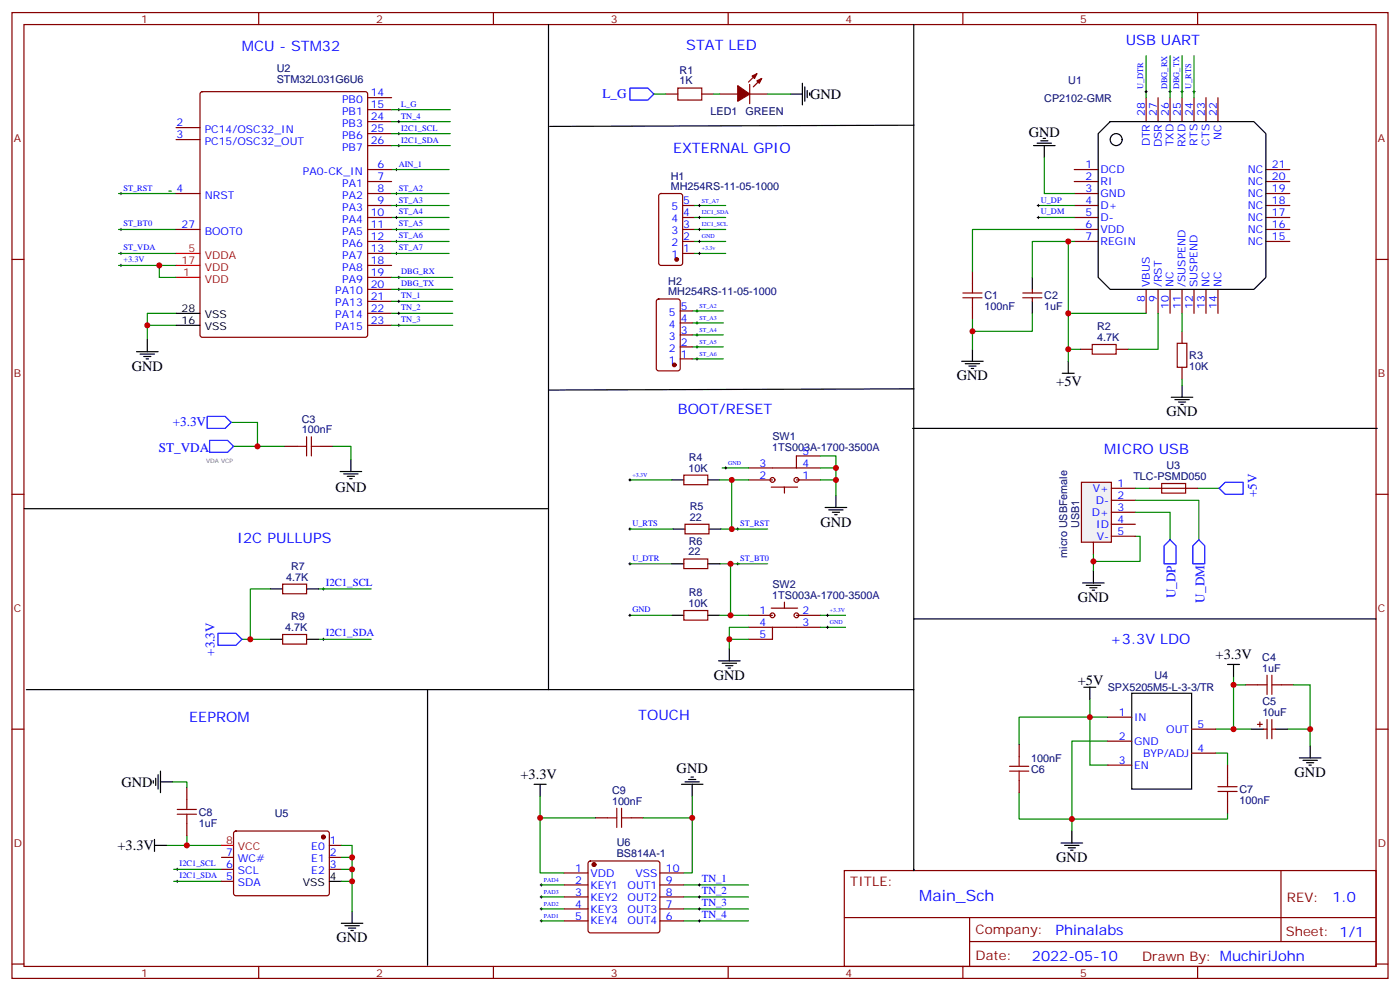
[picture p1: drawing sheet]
<svg xmlns="http://www.w3.org/2000/svg" width="412mm" height="292mm" viewBox="0 0 412 292" stroke-linecap="round" stroke-linejoin="round" font-family="sans-serif">
<g fill="none" stroke="#870000" stroke-width=".35">
<path d="M3.5 3.7h405.4v284.3h-405.4zM7.1 7.2h398.2v277.3h-398.2zM76.2 3.7v3.5M145.3 3.7v3.5M214.5 3.7v3.5M283.6 3.7v3.5M352.8 3.7v3.5M51.9 37.6h7M108.3 28.8h7.1M108.3 32.3h7.1M108.3 35.8h7.1M108.3 39.3h7.1"/>
<path d="M337.6 28.8v7M341.1 28.8v7M344.7 28.8v7M348.2 28.8v7M351.7 28.8v7M355.2 28.8v7M358.8 28.8v7M51.9 57h7M51.9 41.1h7M108.3 49.9h7.1M108.3 53.4h7.1M108.3 57h7.1"/>
<path d="M108.3 42.9h7.1M316.4 49.9h7.1M316.4 53.4h7.1M316.4 57h7.1M372.9 49.9h7M372.9 53.4h7M372.9 57h7M3.5 76.4h3.6M51.9 67.6h7M108.3 60.5h7.1M108.3 64h7.1M108.3 67.6h7.1"/>
<path d="M108.3 71.1h7.1M108.3 74.6h7.1M108.3 78.1h7.1M286.5 79.9v3.5M316.4 60.5h7.1M316.4 64h7.1M316.4 67.6h7.1M316.4 71.1h7.1M372.9 60.5h7M372.9 64h7M372.9 67.6h7M372.9 71.1h7"/>
<path d="M405.3 76.4h3.6M108.3 81.7h7.1M108.3 85.2h7.1M108.3 88.7h7.1M108.3 92.3h7.1M108.3 95.8h7.1M286.5 90.5v3.5M301.3 87.7h5.6M301.3 86.3h5.6M304.1 85.2v1.1M304.1 87.7v1M337.6 85.2v7.1"/>
<path d="M341.1 85.2v7.1M344.7 85.2v7.1M348.2 85.2v7.1M348.2 97.5v3.6M351.7 85.2v7.1M355.2 85.2v7.1M358.8 85.2v7.1M318.2 102.8h3.5M328.8 102.8h3.5M348.2 108.1v3.6M84 131.4h3.5M94.5 131.4h3.6"/>
<path d="M3.5 145.5h3.6M405.3 145.5h3.6M3.5 214.7h3.6M405.3 214.7h3.6M55 232v3.5M55 242.5v3.6M65.3 252.4h3.5M65.3 255.9h3.5M65.3 259.5h3.5M69 244.9l.5-.2h27.1l.4 .7-.1 17.9-.6 .4-27.1-.1-.4-.6v-17.6zM97 248.9h3.5M97 252.4h3.5"/>
<path d="M97 255.9h3.5M248.7 256.3h156.6v28.2h-156.6zM377.3 256.3v20.9M248.7 270.1h156.5M285.6 277.2h119.6M285.6 270.1v14.2M3.5 283.8h3.6M76.2 284.5v3.5M145.3 284.5v3.5M214.5 284.5v3.5M283.6 284.5v3.5M352.8 284.5v3.5"/>
<path d="M405.3 283.8h3.6"/>
</g>
<g fill="none" stroke="#000" stroke-width=".29">
<path d="M117.1 32.3h.7M117.1 39.3h.7M117.5 31.9v.7M117.5 39v.7M337.3 27h.7M337.6 26.6v.7M344.3 27h.7M344.7 26.6v.7M347.8 27h.7M348.2 26.6v.7M351.4 27h.7M351.7 26.6v.7"/>
<path d="M35.3 57h.7M35.6 56.6v.7M116.4 49.9h.7M116.8 49.6v.7M117.1 42.9h.7M117.5 42.5v.7M35.3 67.6h.7M35.3 78.1h.7M35.3 74.6h.7M35.6 67.2v.7M35.6 74.3v.7M35.6 77.8v.7"/>
<path d="M116.4 67.6h.7M116.4 64h.7M116.8 63.7v.7M116.8 67.2v.7M305.5 64h.7M305.5 60.5h.7M305.9 60.1v.8M305.9 63.7v.7M117.1 85.2h.7M117.1 81.7h.7M117.5 81.3v.7M117.5 84.8v.7"/>
<path d="M51.9 255.9h.7M51.9 259.5h.7M52.2 255.6v.7M52.2 259.1v.7"/>
</g>
<g fill="none" stroke="#008700" stroke-width=".35">
<path d="M337.6 16.4v12.4M344.7 16.4v12.4M348.2 16.4v12.4M351.7 16.4v12.4M115.4 39.3h17.2M34.9 57h17M49.7 56.3h.7M115.4 49.9h16.9M115.4 42.9h17.2M307.6 46.4v10.6h8.8M34.9 67.6h17M34.9 78.1h17"/>
<path d="M34.9 74.6h17M115.4 67.6h16.9M115.4 64h16.9M305.9 64h10.5M305.9 60.5h10.5M314.7 71.1v21.2h22.9M316.4 67.6h-29.9v12.3M316.4 71.1h-12.3v10.6M43.4 95.8h8.5M51.9 92.3h-8.5v7.7M115.4 81.7h17.9M115.4 85.2h17.9"/>
<path d="M286.5 94v8.8M304.1 92.3v5.2h-17.6M314.7 92.3v14.1M341.1 92.3v10.5h-8.8M348.2 92.3v5.2M314.7 102.8h3.5M348.2 111.7v1.7M68.1 124.4h7.7v7h-7M75.8 131.4h8.2M334.4 157.9h1.4v7.4h-13.7M50.8 230.2h4.2v1.8M49 248.9h16.3"/>
<path d="M51.2 255.9h14.1M51.2 259.5h14.1M55 246.1v2.8M100.5 248.9h3.2v19.4M100.5 255.9h3.2M100.5 259.5h3.2M100.5 252.4h3.2"/>
</g>
<g fill="none" stroke="#a10000" stroke-width=".35">
<path d="M283.6 87.7h5.7M283.6 86.3h5.7M286.5 83.4v2.9M286.5 87.7v2.8M321.7 101.4h7.1v2.8h-7.1zM346.8 101.1h2.8v7h-2.8zM87.5 131.4h2.8M90.3 128.6v5.6M91.7 131.4h2.8M91.7 128.6v5.6M52.2 239.7h5.7M52.2 238.3h5.7"/>
<path d="M55 235.5v2.8M55 239.7v2.8"/>
</g>
<g fill="none" stroke="#000" stroke-width=".35">
<path d="M327 35.8h42.4l3.5 3.5v42.4l-3.5 3.5h-42.4l-3.5-3.5v-42.4zM304.4 42.9h6.4M305.5 42.2h4.2M306.6 41.5h2.1M307.3 40.7h.7M307.6 42.9v3.5M51.9 92.3h7M51.9 95.8h7M304.1 81.7v3.5M304.1 88.7v3.6M40.2 103.5h6.4M41.3 104.2h4.2"/>
<path d="M42.3 105h2.1M43 105.7h.7M43.4 100v3.5M283.3 106.4h6.3M284.3 107.1h4.3M285.4 107.8h2.1M286.1 108.5h.7M286.5 102.8v3.6M312.9 109.9h3.5M314.7 106.4v3.5M345 116.9h6.4M346.1 117.7h4.2"/>
<path d="M347.1 118.4h2.1M347.8 119.1h.7M348.2 113.4v3.5M100.2 138.8h6.3M101.2 139.5h4.3M103.4 135.3v3.5M102.3 140.2h2.1M103 140.9h.7M45.2 229.8v.7M45.9 229.1v2.1M46.6 228.1v4.2M47.3 230.2h3.5"/>
<path d="M47.3 227v6.4M45.5 248.9h3.5M45.5 247.1v3.5M97 259.5h3.5M100.5 271.8h6.4M101.6 272.5h4.2M102.7 273.2h2.1M103.4 273.9h.7M103.7 268.3v3.5"/>
<circle cx="328.8" cy="41.1" r="1.76"/>
</g>
<path d="M59.1 27.2l.5-.2h48l.5 .2 .2 .5v70.9l-.2 .5-.5 .2h-48l-.5-.2-.2-.5v-70.9z" fill="none" stroke="#850000" stroke-width=".35"/>
<path d="M51.9 78.1h7M51.9 74.6h7M51.9 81.7h7M65.3 248.9h3.5" fill="none" stroke="#f00" stroke-width=".35"/>
<path d="M61 122.6h5.3l1.8 1.8-1.8 1.7h-5.3zM61.7 129.6h5.3l1.8 1.8-1.8 1.8h-5.3z" fill="none" stroke="#00f" stroke-width=".35"/>
<circle cx="95.2" cy="246.4" r=".53" fill="#870000" stroke="#870000" stroke-width=".35"/>
<path d="M318.6 142h8.8v17.6h-8.8z" fill="#f0f0f0" stroke="#870000" stroke-width=".35"/>
<g fill="none" stroke="#870000" stroke-width=".35">
<path d="M196.1 27.7h3.6M199.7 25.9h7v3.6h-7zM206.7 27.7h3.6M212 27.7h5.3M220.8 27.7h5.3M220.8 24.9v5.6M223 21.7l-2.5 2.5M224.4 23.1l-2.5 2.5M194.3 57.2l.4-.2h5.7l.6 .4 .1 20-.5 .7h-5.9l-.6-.4-.1-20zM201.1 74.6h3.5M201.1 71.1h3.5M201.1 67.6h3.5"/>
<path d="M201.1 64h3.5M201.1 60.5h3.5M193.6 88.2l.4-.2h5.7l.6 .4 .1 20.1-.5 .6-5.9 .1-.6-.5-.1-20zM200.4 98.6h3.5M200.4 95.1h3.5M200.4 91.5h3.5M200.4 105.7h3.5M200.4 102.1h3.5M201.4 139.9h7.1v2.8h-7.1zM220.5 137.8h21.2M241.7 134.2h-7.1v3.6M201.8 154.3h7v2.9h-7z"/>
<path d="M220.5 141.3h7M227.2 143.4h7.7M231.1 143.4v1.8M234.6 141.3h7.1M322.1 159.6v3.6M327.4 143.8h7M327.4 147.3h7M327.4 150.8h7M327.4 154.3h7M327.4 157.9h7M338.7 143.8h14.1M83.3 172h7v2.8h-7z"/>
<path d="M201.4 164.6h7.1v2.8h-7.1zM201.4 179.7h7.1v2.9h-7.1zM227.2 179h7.7M231.1 177.3v1.7M83.3 186.8h7v2.8h-7zM220.5 181.2h7M220.5 184.7h21.2M227.5 184.7v3.5h-7M234.6 181.2h7.1M300.2 219.3v3.5M326.3 211.1h7.1M326.3 218.2h7.1"/>
<path d="M351 214.7h7.1M366.9 201.6h3.5M370.4 213.3h1.4M371.1 212.5v1.5M372.2 214.7h1M373.2 211.8v5.7M374.6 211.8v5.7M374.6 214.7h1.1M377.5 201.6h3.5M300.2 229.8v3.6M326.3 225.2h7.1M351 221.7h7.1"/>
<path d="M361.6 225.2v3.6M361.6 235.8v3.6M166.2 257h7M173.4 253.7l.5-.2h19.8l.5 .2 .2 .5v19.7l-.3 .5-.4 .2h-19.8l-.5-.2-.2-.5v-19.7zM175.3 240.8h3.6M185.9 240.8h3.5M194.4 257h7M166.2 260.5h7M166.2 264.1h7M166.2 267.6h7M166.2 271.1h7M194.4 260.5h7"/>
<path d="M194.4 264.1h7M194.4 267.6h7M194.4 271.1h7"/>
<circle cx="227.5" cy="141.3" r=".71"/>
<circle cx="234.6" cy="141.3" r=".71"/>
<circle cx="227.5" cy="181.2" r=".71"/>
<circle cx="234.6" cy="181.2" r=".71"/>
</g>
<g fill="none" stroke="#008700" stroke-width=".35">
<path d="M115.4 35.8h17.2M115.4 32.3h17.2M192.6 27.7h3.5M210.3 27.7h1.7M226.1 27.7h6.7M115.4 57h16.9M46.9 78.1v3.6h5M115.4 74.6h16.9M115.4 71.1h16.9M115.4 60.5h16.9M204.6 67.6h9.2M204.6 74.6h9.2"/>
<path d="M204.6 71.1h9.2M204.6 64h9.2M204.6 60.5h9.2M115.4 95.8h17.9M115.4 88.7h17.9M115.4 92.3h17.9M203.9 98.6h9.2M203.9 91.5h9.2M203.9 95.1h9.2M203.9 102.1h9.2M203.9 105.7h9.2M98.1 131.4h5.3v3.9"/>
<path d="M212.7 137.8h7.8M241.7 134.2h4.5v7.1M241.7 137.8h4.5M185.6 155.8h12.7M185.6 141.3h12.3M212 141.3h8.5M212.4 155.8h13.7M215.5 141.3v14.5M241.7 141.3h4.5v4.6M334.4 147.3h18.7v11.6M334.4 150.8h10.3v8.1M334.4 143.8h4.3"/>
<path d="M352.8 143.8h6.3M79.7 173.4h-6v14.8M93.8 173.4h15.6M185.6 166h12.3M212 166h14.1M215.2 166v15.2h5.3M322.1 163.2v4.9M71.3 188.2h8.4M93.8 188.2h15.6M185.6 181.2h12.3M212 181.2h3.2M214.8 188.2h5.7"/>
<path d="M220.5 184.7h-5.7v6.3M241.7 181.2h7.4M241.7 184.7h7.4M363.4 199.1v15.6h-5.3M321 205.8v19.4h5.3M326.3 211.1h-26.1v8.2M326.3 218.2h-10.6v26.5M363.4 214.7h5.3M363.4 201.6h3.5M379.2 214.7h6.7v4.9M381 201.6h4.9v13.1M159.1 234.4v22.6h7.1"/>
<path d="M203.9 234.4v22.6h-2.5M300.2 233.4v7.7h61.4v-1.7M358.1 221.7h3.5v3.5M159.1 240.8h16.2M189.4 240.8h14.5M159.5 271.1h6.7M159.5 260.5h6.7M159.5 264.1h6.7M159.5 267.6h6.7M201.4 271.1h19.1M201.4 260.5h19.1M201.4 264.1h19.1"/>
<path d="M201.4 267.6h19.1"/>
</g>
<g fill="none" stroke="#a10000" stroke-width=".35">
<path d="M342.2 142.3h7v2.9h-7zM373.2 198.8v5.6M374.6 198.8v5.6M370.4 201.6h2.8M374.6 201.6h2.9M181.7 237.9v5.7M183.1 237.9v5.7M297.4 227h5.6M297.4 225.6h5.6M300.2 222.8v2.8M300.2 227v2.8M358.8 233h5.6"/>
<path d="M358.8 231.6h5.6M361.6 228.8v2.8M361.6 233v2.8M178.9 240.8h2.8M183.1 240.8h2.8"/>
</g>
<path d="M185.6 25.9h5.3l1.7 1.8-1.7 1.8h-5.3zM360.9 142h5.3v3.5h-5.3l-1.8-1.7zM342.9 160.7l1.8-1.8 1.7 1.8v5.3h-3.5zM351.4 160.7l1.7-1.8 1.8 1.8v5.3h-3.5zM64.2 186.4h5.3l1.8 1.8-1.8 1.8h-5.3z" fill="none" stroke="#00f" stroke-width=".35"/>
<g fill="none" stroke="#000" stroke-width=".35">
<path d="M161.6 7.2v195.8M269.2 7.2v195.8M232.8 27.7h3.6M236.4 24.5v6.4M237.1 25.6v4.2M237.8 26.6v2.2M238.5 27.3v.7M269.2 36.9l-107.3 .3M269.2 114.5l-107.6 .3M268.8 126.1h136.9M7.1 149.8h154.5M197.9 141.3h3.5"/>
<path d="M198.3 155.8h3.5M208.5 141.3h3.5M208.8 155.8h3.6M243.1 149.4h6.3M244.1 150.1h4.3M245.2 150.8h2.1M245.9 151.5h.7M246.2 145.9v3.5M79.7 173.4h3.6M90.3 173.4h3.5M197.9 166h3.5M208.5 166h3.5"/>
<path d="M318.9 171.6h6.4M320 172.3h4.2M321 173h2.1M321.7 173.7h.7M322.1 168.1v3.5M79.7 188.2h3.6M90.3 188.2h3.5M197.9 181.2h3.5M208.5 181.2h3.5M211.7 194.6h6.3M212.7 195.3h4.3M213.8 196h2.1"/>
<path d="M214.5 196.7h.7M214.8 191v3.6M269.2 182.2h136.1M361.6 195.6h3.5M363.4 195.6v3.5M7.8 203h261.4v53.3v-.4M125.9 203v81.2M319.3 202.3h3.5M321 202.3v3.5M333.4 204.1h17.6v28.2h-17.6zM368.7 214.7h3.5M375.7 214.7h3.5"/>
<path d="M385.9 219.6v3.5M157.3 230.9h3.6M159.1 230.9v3.5M200.7 230.9h6.4M201.8 230.2h4.2M202.8 229.5h2.2M203.6 228.8h.7M203.9 230.9v3.5M382.8 223.1h6.3M383.8 223.8h4.3M384.9 224.5h2.1M385.6 225.2h.7"/>
<path d="M312.6 248.2h6.3M313.6 248.9h4.3M314.7 249.6h2.1M315.4 250.3h.7M315.7 244.7v3.5"/>
</g>
<g fill="none" stroke="#000" stroke-width=".29">
<path d="M117.1 35.8h.7M117.5 35.5v.7M116.4 57h.7M116.8 56.6v.7M116.4 74.6h.7M116.4 71.1h.7M116.4 60.5h.7M116.8 60.1v.8M116.8 70.7v.7M116.8 74.3v.7M205.7 74.6h.7M205.7 71.1h.7"/>
<path d="M205.7 67.6h.7M205.7 64h.7M205.7 60.5h.7M206 60.1v.8M206 63.7v.7M206 67.2v.7M206 70.7v.7M206 74.3v.7M117.1 95.8h.7M117.1 88.7h.7M117.1 92.3h.7M117.5 88.4v.7"/>
<path d="M117.5 91.9v.7M117.5 95.4v.7M205 91.5h.7M205 95.1h.7M205 98.6h.7M205.3 91.2v.7M205.3 94.7v.7M205.3 98.2v.8M205 102.1h.7M205 105.7h.7M205.3 101.8v.7M205.3 105.3v.7"/>
<path d="M213.4 137.8h.7M213.8 137.4v.7M185.2 155.8h.7M185.2 141.3h.7M185.6 140.9v.7M185.6 155.4v.7M217 155.8h.7M217.3 155.4v.7M94.9 173.4h.7M95.2 173v.7M185.2 166h.7M185.6 165.6v.7"/>
<path d="M217 166h.7M217.3 165.6v.7M94.9 188.2h.7M95.2 187.9v.7M185.2 181.2h.7M185.6 180.8v.7M243.4 181.2h.7M243.4 184.7h.7M243.8 180.8v.7M243.8 184.3v.7M159.1 271.1h.7M159.1 267.6h.7"/>
<path d="M159.1 264.1h.7M159.1 260.5h.7M159.5 260.2v.7M159.5 263.7v.7M159.5 267.2v.7M159.5 270.8v.7M205.7 271.1h.7M205.7 267.6h.7M205.7 264.1h.7M205.7 260.5h.7M206 260.2v.7M206 263.7v.7"/>
<path d="M206 267.2v.7M206 270.8v.7"/>
</g>
<g fill="#870000" stroke="#870000" stroke-width=".35">
<path d="M223 23.8l1.4-.7-.7 1.4z"/>
<path d="M221.5 22.4l1.5-.7-.8 1.4z"/>
<path d="M217.3 25.2l3.5 2.5-3.5 2.1z"/>
<circle cx="199.3" cy="76.4" r=".53"/>
<circle cx="198.6" cy="107.4" r=".53"/>
<circle cx="175" cy="254.5" r=".53"/>
</g>
<g fill="#c00">
<circle cx="75.8" cy="131.4" r=".88"/>
<circle cx="43.4" cy="95.8" r=".88"/>
<circle cx="103.7" cy="255.9" r=".88"/>
<circle cx="103.7" cy="252.4" r=".88"/>
<circle cx="103.7" cy="259.5" r=".88"/>
<circle cx="55" cy="248.9" r=".88"/>
<circle cx="314.7" cy="102.8" r=".88"/>
<circle cx="314.7" cy="71.1" r=".88"/>
<circle cx="286.5" cy="97.5" r=".88"/>
<circle cx="314.7" cy="92.3" r=".88"/>
<circle cx="322.1" cy="165.3" r=".88"/>
<circle cx="73.7" cy="188.2" r=".88"/>
<circle cx="315.7" cy="241.1" r=".88"/>
<circle cx="321" cy="211.1" r=".88"/>
<circle cx="363.4" cy="214.7" r=".88"/>
<circle cx="215.5" cy="155.8" r=".88"/>
<circle cx="215.5" cy="141.3" r=".88"/>
<circle cx="215.2" cy="166" r=".88"/>
<circle cx="214.8" cy="188.2" r=".88"/>
<circle cx="246.2" cy="141.3" r=".88"/>
<circle cx="246.2" cy="137.8" r=".88"/>
<circle cx="46.9" cy="78.1" r=".88"/>
<circle cx="363.4" cy="201.6" r=".88"/>
<circle cx="385.9" cy="214.7" r=".88"/>
<circle cx="215.2" cy="181.2" r=".88"/>
<circle cx="203.9" cy="240.8" r=".88"/>
<circle cx="159.1" cy="240.8" r=".88"/>
</g>
<text font-size="4.6" fill="#00f" x="270.8" y="265.3">Main_Sch</text>
<g font-size="4.2" fill="#00f">
<text x="71.3" y="15">MCU - STM32</text>
<text x="202.1" y="14.6">STAT LED</text>
<text x="331.6" y="13.2">USB UART</text>
<text x="198.3" y="45">EXTERNAL GPIO</text>
<text x="199.7" y="121.9">BOOT/RESET</text>
<text x="325.3" y="133.5">MICRO USB</text>
<text x="69.8" y="160">I2C PULLUPS</text>
<text x="327" y="189.6">+3.3V LDO</text>
<text x="55.7" y="212.5">EEPROM</text>
<text x="188" y="211.8">TOUCH</text>
<text x="392.5" y="265.6">1.0</text>
<text x="310.9" y="275.1">Phinalabs</text>
<text x="304" y="282.9">2022-05-10</text>
</g>
<g font-size="4.2">
<text x="238.7" y="29.1">GND</text>
<text x="303" y="40.4">GND</text>
<text x="38.8" y="109.2">GND</text>
<text x="281.9" y="112">GND</text>
<text x="311.1" y="113.8">+5V</text>
<text x="343.6" y="122.6">GND</text>
<text x="98.8" y="144.8">GND</text>
<text x="241.7" y="155">GND</text>
<text x="317.5" y="177.3">GND</text>
<text x="358.1" y="194.1">+3.3V</text>
<text x="210.3" y="200.2">GND</text>
<text x="317.5" y="201.6">+5V</text>
<text x="199.3" y="227.7">GND</text>
<text x="35.8" y="231.6">GND</text>
<text x="153.3" y="229.5">+3.3V</text>
<text x="381.4" y="228.8">GND</text>
<text x="34.6" y="250.3">+3.3V</text>
<text x="311.1" y="253.8">GND</text>
<text x="99.1" y="277.5">GND</text>
</g>
<g font-size="3.9" fill="#00f">
<text x="177.5" y="28.9">L_G</text>
<text x="50.9" y="125.4">+3.3V</text>
<text x="46.8" y="133.1">ST_VDA</text>
<text x="370.3" y="146.5" transform="rotate(-90 370.3 146.5)">+5V</text>
<text x="346.3" y="176.1" transform="rotate(-90 346.3 176.1)">U_DP</text>
<text x="354.8" y="177.4" transform="rotate(-90 354.8 177.4)">U_DM</text>
<text x="63.2" y="193.1" transform="rotate(-90 63.2 193.1)">+3.3V</text>
</g>
<g font-size="3.9" fill="#800">
<text x="250.5" y="260.9">TITLE:</text>
<text x="379.1" y="265.6">REV:</text>
<text x="287.4" y="275.1">Company:</text>
<text x="378.7" y="275.7">Sheet: 1/1</text>
<text x="287.4" y="282.8">Date:</text>
<text x="336.4" y="282.8">Drawn By: MuchiriJohn</text>
</g>
<g font-size="3.2" fill="#800">
<text x="41.6" y="6.7">1</text>
<text x="110.8" y="6.7">2</text>
<text x="179.9" y="6.7">3</text>
<text x="249.1" y="6.7">4</text>
<text x="318.2" y="6.7">5</text>
<text x="4.1" y="41.8">A</text>
<text x="405.9" y="41.8">A</text>
<text x="4.1" y="110.9">B</text>
<text x="405.9" y="110.9">B</text>
<text x="4.1" y="180.1">C</text>
<text x="405.9" y="180.1">C</text>
<text x="4.1" y="249.2">D</text>
<text x="405.9" y="249.2">D</text>
<text x="41.6" y="287.5">1</text>
<text x="110.8" y="287.5">2</text>
<text x="179.9" y="287.5">3</text>
<text x="249.1" y="287.5">4</text>
<text x="318.2" y="287.5">5</text>
</g>
<g font-size="3.2" fill="#000080">
<text x="81.5" y="21.1">U2</text>
<text x="200.2" y="21.7">R1</text>
<text x="81.5" y="24.3">STM32L031G6U6</text>
<text x="200.2" y="24.9">1K</text>
<text x="307.6" y="30">CP2102-GMR</text>
<text x="314.7" y="24.7">U1</text>
<text x="209.3" y="33.8">LED1</text>
<text x="219.6" y="33.8">GREEN</text>
<text x="197.6" y="53">H1</text>
<text x="197.6" y="55.9">MH254RS-11-05-1000</text>
<text x="196.9" y="87">MH254RS-11-05-1000</text>
<text x="196.9" y="84">H2</text>
<text x="290" y="88.1">C1</text>
<text x="307.6" y="88.1">C2</text>
<text x="290" y="91.3">100nF</text>
<text x="307.6" y="91.3">1uF</text>
<text x="323.2" y="100.4">4.7K</text>
<text x="323.2" y="97.1">R2</text>
<text x="350.3" y="105.7">R3</text>
<text x="350.3" y="108.9">10K</text>
<text x="88.9" y="124.4">C3</text>
<text x="88.9" y="127.5">100nF</text>
<text x="227.5" y="129.5">SW1</text>
<text x="202.9" y="135.7">R4</text>
<text x="227.5" y="132.7">1TS003A-1700-3500A</text>
<text x="202.9" y="138.8">10K</text>
<text x="333.9" y="141.4">TLC-PSMD050</text>
<text x="343.6" y="138.1">U3</text>
<text x="203.2" y="153.3">22</text>
<text x="203.2" y="150.1">R5</text>
<text x="317.9" y="155.5" transform="rotate(-90 317.9 155.5)">USB1</text>
<text x="202.9" y="160.3">R6</text>
<text x="85.7" y="167.7">R7</text>
<text x="202.9" y="163.5">22</text>
<text x="314.4" y="164.2" transform="rotate(-90 314.4 164.2)">micro USBFemale</text>
<text x="84.3" y="170.9">4.7K</text>
<text x="227.5" y="173">SW2</text>
<text x="202.9" y="178.7">10K</text>
<text x="202.9" y="175.6">R8</text>
<text x="227.5" y="176.2">1TS003A-1700-3500A</text>
<text x="84" y="185.9">4.7K</text>
<text x="85.7" y="182.6">R9</text>
<text x="371.8" y="197.7">1uF</text>
<text x="371.8" y="194.6">C4</text>
<text x="326.3" y="203.6">SPX5205M5-L-3-3/TR</text>
<text x="340.1" y="199.8">U4</text>
<text x="371.8" y="207.6">C5</text>
<text x="371.8" y="210.8">10uF</text>
<text x="303.7" y="224.5">100nF</text>
<text x="303.7" y="227.6">C6</text>
<text x="180.3" y="233.8">C9</text>
<text x="365.1" y="233.5">C7</text>
<text x="180.3" y="236.9">100nF</text>
<text x="365.1" y="236.6">100nF</text>
<text x="58.6" y="243.3">1uF</text>
<text x="58.6" y="240.2">C8</text>
<text x="80.9" y="240.4">U5</text>
<text x="181.7" y="249">U6</text>
<text x="181.7" y="252.2">BS814A-1</text>
</g>
<g font-size="3.2" fill="#00f">
<text x="109.2" y="28.4">14</text>
<text x="100.8" y="30.3">PB0</text>
<text x="100.8" y="33.8">PB1</text>
<text x="109.2" y="31.9">15</text>
<text x="109.2" y="35.5">24</text>
<text x="337.3" y="34" transform="rotate(-90 337.3 34)">28</text>
<text x="340.8" y="34" transform="rotate(-90 340.8 34)">27</text>
<text x="344.3" y="34" transform="rotate(-90 344.3 34)">26</text>
<text x="347.8" y="34" transform="rotate(-90 347.8 34)">25</text>
<text x="351.4" y="34" transform="rotate(-90 351.4 34)">24</text>
<text x="354.9" y="34" transform="rotate(-90 354.9 34)">23</text>
<text x="358.4" y="34" transform="rotate(-90 358.4 34)">22</text>
<text x="52" y="37.2">2</text>
<text x="52" y="40.7">3</text>
<text x="60.3" y="39.1">PC14/OSC32_IN</text>
<text x="100.8" y="37.3">PB3</text>
<text x="100.8" y="40.8">PB6</text>
<text x="109.2" y="39">25</text>
<text x="359.8" y="41.1" transform="rotate(-90 359.8 41.1)">NC</text>
<text x="60.3" y="42.6">PC15/OSC32_OUT</text>
<text x="100.8" y="44.4">PB7</text>
<text x="109.2" y="42.5">26</text>
<text x="338.7" y="43.1" transform="rotate(-90 338.7 43.1)">DTR</text>
<text x="342.2" y="43.3" transform="rotate(-90 342.2 43.3)">DSR</text>
<text x="345.7" y="43.1" transform="rotate(-90 345.7 43.1)">TXD</text>
<text x="349.2" y="43.3" transform="rotate(-90 349.2 43.3)">RXD</text>
<text x="352.8" y="42.8" transform="rotate(-90 352.8 42.8)">RTS</text>
<text x="356.3" y="42.9" transform="rotate(-90 356.3 42.9)">CTS</text>
<text x="89.2" y="51.4">PA0-CK_IN</text>
<text x="111.2" y="49.6">6</text>
<text x="111.2" y="53.1">7</text>
<text x="319.7" y="49.6">1</text>
<text x="319.7" y="53.1">2</text>
<text x="324.2" y="51">DCD</text>
<text x="367.6" y="51">NC</text>
<text x="374.6" y="53.1">20</text>
<text x="374.6" y="49.6">21</text>
<text x="52" y="56.6">4</text>
<text x="60.3" y="58.5">NRST</text>
<text x="100.8" y="54.9">PA1</text>
<text x="100.8" y="58.5">PA2</text>
<text x="111.2" y="56.6">8</text>
<text x="319.7" y="56.6">3</text>
<text x="324.2" y="54.5">RI</text>
<text x="324.2" y="58">GND</text>
<text x="367.6" y="58">NC</text>
<text x="367.6" y="54.5">NC</text>
<text x="374.6" y="56.6">19</text>
<text x="100.8" y="62">PA3</text>
<text x="100.8" y="65.5">PA4</text>
<text x="109.2" y="63.7">10</text>
<text x="111.2" y="60.1">9</text>
<text x="197.8" y="65.4">4</text>
<text x="197.8" y="61.9">5</text>
<text x="201.3" y="63.7">4</text>
<text x="201.3" y="60.1">5</text>
<text x="319.7" y="60.1">4</text>
<text x="319.7" y="63.7">5</text>
<text x="324.2" y="61.6">D+</text>
<text x="324.2" y="65.1">D-</text>
<text x="367.6" y="65.1">NC</text>
<text x="367.6" y="61.6">NC</text>
<text x="374.6" y="63.7">17</text>
<text x="374.6" y="60.1">18</text>
<text x="53.5" y="67.2">27</text>
<text x="60.3" y="69.1">BOOT0</text>
<text x="100.8" y="69.1">PA5</text>
<text x="109.2" y="67.2">11</text>
<text x="109.2" y="70.7">12</text>
<text x="197.8" y="69">3</text>
<text x="201.3" y="70.7">2</text>
<text x="201.3" y="67.2">3</text>
<text x="319.7" y="67.2">6</text>
<text x="319.7" y="70.7">7</text>
<text x="324.2" y="68.6">VDD</text>
<text x="367.6" y="68.6">NC</text>
<text x="374.6" y="70.7">15</text>
<text x="374.6" y="67.2">16</text>
<text x="100.8" y="72.6">PA6</text>
<text x="100.8" y="76.1">PA7</text>
<text x="109.2" y="74.3">13</text>
<text x="109.2" y="77.8">18</text>
<text x="197.8" y="76">1</text>
<text x="197.8" y="72.5">2</text>
<text x="201.3" y="74.3">1</text>
<text x="324.2" y="72.1">REGIN</text>
<text x="367.6" y="72.1">NC</text>
<text x="100.8" y="79.6">PA8</text>
<text x="100.8" y="83.2">PA9</text>
<text x="109.2" y="81.3">19</text>
<text x="98.8" y="86.7">PA10</text>
<text x="109.2" y="84.8">20</text>
<text x="109.2" y="88.4">21</text>
<text x="337.3" y="89" transform="rotate(-90 337.3 89)">8</text>
<text x="338.7" y="84.5" transform="rotate(-90 338.7 84.5)">VBUS</text>
<text x="340.8" y="89" transform="rotate(-90 340.8 89)">9</text>
<text x="342.2" y="84.5" transform="rotate(-90 342.2 84.5)">/RST</text>
<text x="345.7" y="84.5" transform="rotate(-90 345.7 84.5)">NC</text>
<text x="349.2" y="84.5" transform="rotate(-90 349.2 84.5)">/SUSPEND</text>
<text x="352.8" y="84.5" transform="rotate(-90 352.8 84.5)">SUSPEND</text>
<text x="356.3" y="84.5" transform="rotate(-90 356.3 84.5)">NC</text>
<text x="359.8" y="84.5" transform="rotate(-90 359.8 84.5)">NC</text>
<text x="98.8" y="90.2">PA13</text>
<text x="98.8" y="93.8">PA14</text>
<text x="109.2" y="91.9">22</text>
<text x="109.2" y="95.4">23</text>
<text x="197.1" y="93">5</text>
<text x="200.6" y="94.7">4</text>
<text x="200.6" y="91.2">5</text>
<text x="344.3" y="91" transform="rotate(-90 344.3 91)">10</text>
<text x="347.8" y="91" transform="rotate(-90 347.8 91)">11</text>
<text x="351.4" y="91" transform="rotate(-90 351.4 91)">12</text>
<text x="354.9" y="91" transform="rotate(-90 354.9 91)">13</text>
<text x="358.4" y="91" transform="rotate(-90 358.4 91)">14</text>
<text x="98.8" y="97.3">PA15</text>
<text x="197.1" y="100">3</text>
<text x="197.1" y="96.5">4</text>
<text x="200.6" y="101.8">2</text>
<text x="200.6" y="98.2">3</text>
<text x="197.1" y="107.1">1</text>
<text x="197.1" y="103.5">2</text>
<text x="200.6" y="105.3">1</text>
<text x="223.8" y="137.4">3</text>
<text x="236.4" y="137.4">4</text>
<text x="236.4" y="133.9">5</text>
<text x="223.8" y="140.9">2</text>
<text x="236.4" y="140.9">1</text>
<text x="329.1" y="143.4">1</text>
<text x="321.9" y="144.8">V+</text>
<text x="322.8" y="148.3">D-</text>
<text x="329.1" y="146.9">2</text>
<text x="321.6" y="151.9">D+</text>
<text x="322.9" y="155.4">ID</text>
<text x="329.1" y="150.5">3</text>
<text x="329.1" y="154">4</text>
<text x="323.1" y="158.9">V-</text>
<text x="329.1" y="157.5">5</text>
<text x="96" y="172.5">I2C1_SCL</text>
<text x="223.8" y="180.8">1</text>
<text x="223.8" y="184.3">4</text>
<text x="236.4" y="180.8">2</text>
<text x="236.4" y="184.3">3</text>
<text x="96" y="187.3">I2C1_SDA</text>
<text x="223.8" y="187.9">5</text>
<text x="329.6" y="210.8">1</text>
<text x="334.1" y="212.2">IN</text>
<text x="343.5" y="215.7">OUT</text>
<text x="352.8" y="214.3">5</text>
<text x="329.6" y="217.8">2</text>
<text x="334.1" y="219.3">GND</text>
<text x="352.8" y="221.4">4</text>
<text x="329.6" y="224.9">3</text>
<text x="334.1" y="226.3">EN</text>
<text x="336.8" y="222.8">BYP/ADJ</text>
<text x="91.7" y="250.3">E0</text>
<text x="97.2" y="248.5">1</text>
<text x="66.6" y="255.6">6</text>
<text x="66.6" y="252.1">7</text>
<text x="70.1" y="257.4">SCL</text>
<text x="70.1" y="253.8">WC#</text>
<text x="91.7" y="253.8">E1</text>
<text x="91.7" y="257.4">E2</text>
<text x="97.2" y="252.1">2</text>
<text x="97.2" y="255.6">3</text>
<text x="169.4" y="256.6">1</text>
<text x="196.1" y="256.6">10</text>
<text x="66.6" y="259.1">5</text>
<text x="70.1" y="260.9">SDA</text>
<text x="169.4" y="260.2">2</text>
<text x="169.4" y="263.7">3</text>
<text x="173.9" y="258.1">VDD</text>
<text x="173.9" y="261.6">KEY1</text>
<text x="184.9" y="261.6">OUT1</text>
<text x="187.2" y="258.1">VSS</text>
<text x="196.1" y="263.7">8</text>
<text x="196.1" y="260.2">9</text>
<text x="206.7" y="259.6">TN_1</text>
<text x="206.7" y="263.2">TN_2</text>
<text x="169.4" y="267.2">4</text>
<text x="173.9" y="265.1">KEY2</text>
<text x="173.9" y="268.6">KEY3</text>
<text x="184.9" y="268.6">OUT3</text>
<text x="184.9" y="265.1">OUT2</text>
<text x="196.1" y="267.2">7</text>
<text x="206.7" y="266.7">TN_3</text>
<text x="169.4" y="270.8">5</text>
<text x="173.9" y="272.2">KEY4</text>
<text x="184.9" y="272.2">OUT4</text>
<text x="196.1" y="270.8">6</text>
<text x="206.7" y="270.2">TN_4</text>
</g>
<g font-size="3.2" fill="#f00">
<text x="53.5" y="77.8">17</text>
<text x="55.5" y="74.3">5</text>
<text x="60.3" y="76.1">VDDA</text>
<text x="54" y="81.3">1</text>
<text x="60.3" y="83.2">VDD</text>
<text x="60.3" y="79.6">VDD</text>
<text x="66.6" y="248.5">8</text>
<text x="70.1" y="250.3">VCC</text>
</g>
<g font-size="3.2">
<text x="53.5" y="91.9">28</text>
<text x="53.5" y="95.4">16</text>
<text x="60.3" y="93.8">VSS</text>
<text x="60.3" y="97.3">VSS</text>
<text x="89.2" y="260.9">VSS</text>
<text x="97.2" y="259.1">4</text>
</g>
<g font-size="2.5" fill="#00f">
<text x="336.7" y="26.3" transform="rotate(-90 336.7 26.3)">U_DTR</text>
<text x="343.8" y="26.3" transform="rotate(-90 343.8 26.3)">DBG_RX</text>
<text x="347.3" y="26.3" transform="rotate(-90 347.3 26.3)">DBG_TX</text>
<text x="350.8" y="26.3" transform="rotate(-90 350.8 26.3)">U_RTS</text>
<text x="118.2" y="31.4">L_G</text>
<text x="118.2" y="34.9">TN_4</text>
<text x="118.2" y="38.5">I2C1_SCL</text>
<text x="118.2" y="42">I2C1_SDA</text>
<text x="117.5" y="49">AIN_1</text>
<text x="36.3" y="56.1">ST_RST</text>
<text x="117.5" y="59.6">ST_A3</text>
<text x="117.5" y="56.1">ST_A2</text>
<text x="306.6" y="59.6">U_DP</text>
<text x="117.5" y="63.1">ST_A4</text>
<text x="306.6" y="63.1">U_DM</text>
<text x="36.3" y="66.7">ST_BT0</text>
<text x="117.5" y="66.7">ST_A5</text>
<text x="117.5" y="70.2">ST_A6</text>
<text x="36.3" y="77.3">+3.3V</text>
<text x="36.3" y="73.7">ST_VDA</text>
<text x="117.5" y="73.7">ST_A7</text>
<text x="118.2" y="80.8">DBG_RX</text>
<text x="118.2" y="84.3">DBG_TX</text>
<text x="118.2" y="87.8">TN_1</text>
<text x="118.2" y="94.9">TN_3</text>
<text x="118.2" y="91.4">TN_2</text>
<text x="186.3" y="154.9">U_RTS</text>
<text x="218" y="154.9">ST_RST</text>
<text x="186.3" y="165.1">U_DTR</text>
<text x="218" y="165.1">ST_BT0</text>
<text x="186.3" y="180.3">GND</text>
<text x="52.9" y="255.1">I2C1_SCL</text>
<text x="52.9" y="258.6">I2C1_SDA</text>
</g>
<g font-size="1.8" fill="#00f">
<text x="206.7" y="59.6">ST_A7</text>
<text x="206.7" y="63.1">I2C1_SDA</text>
<text x="206.7" y="70.2">GND</text>
<text x="206.7" y="66.7">I2C1_SCL</text>
<text x="206.7" y="73.7">+3.3v</text>
<text x="206" y="90.7">ST_A2</text>
<text x="206" y="94.2">ST_A3</text>
<text x="206" y="97.7">ST_A4</text>
<text x="206" y="101.2">ST_A5</text>
<text x="206" y="104.8">ST_A6</text>
<text x="214.5" y="136.9">GND</text>
<text x="186.3" y="140.4">+3.3V</text>
<text x="244.5" y="180.3">+3.3V</text>
<text x="244.5" y="183.8">GND</text>
<text x="160.2" y="263.2">PAD3</text>
<text x="160.2" y="259.6">PAD4</text>
<text x="160.2" y="266.7">PAD2</text>
<text x="160.2" y="270.2">PAD1</text>
</g>
<text font-size="1.8" fill="#666" x="60.8" y="136.4">VDA VCP</text>
</svg>
